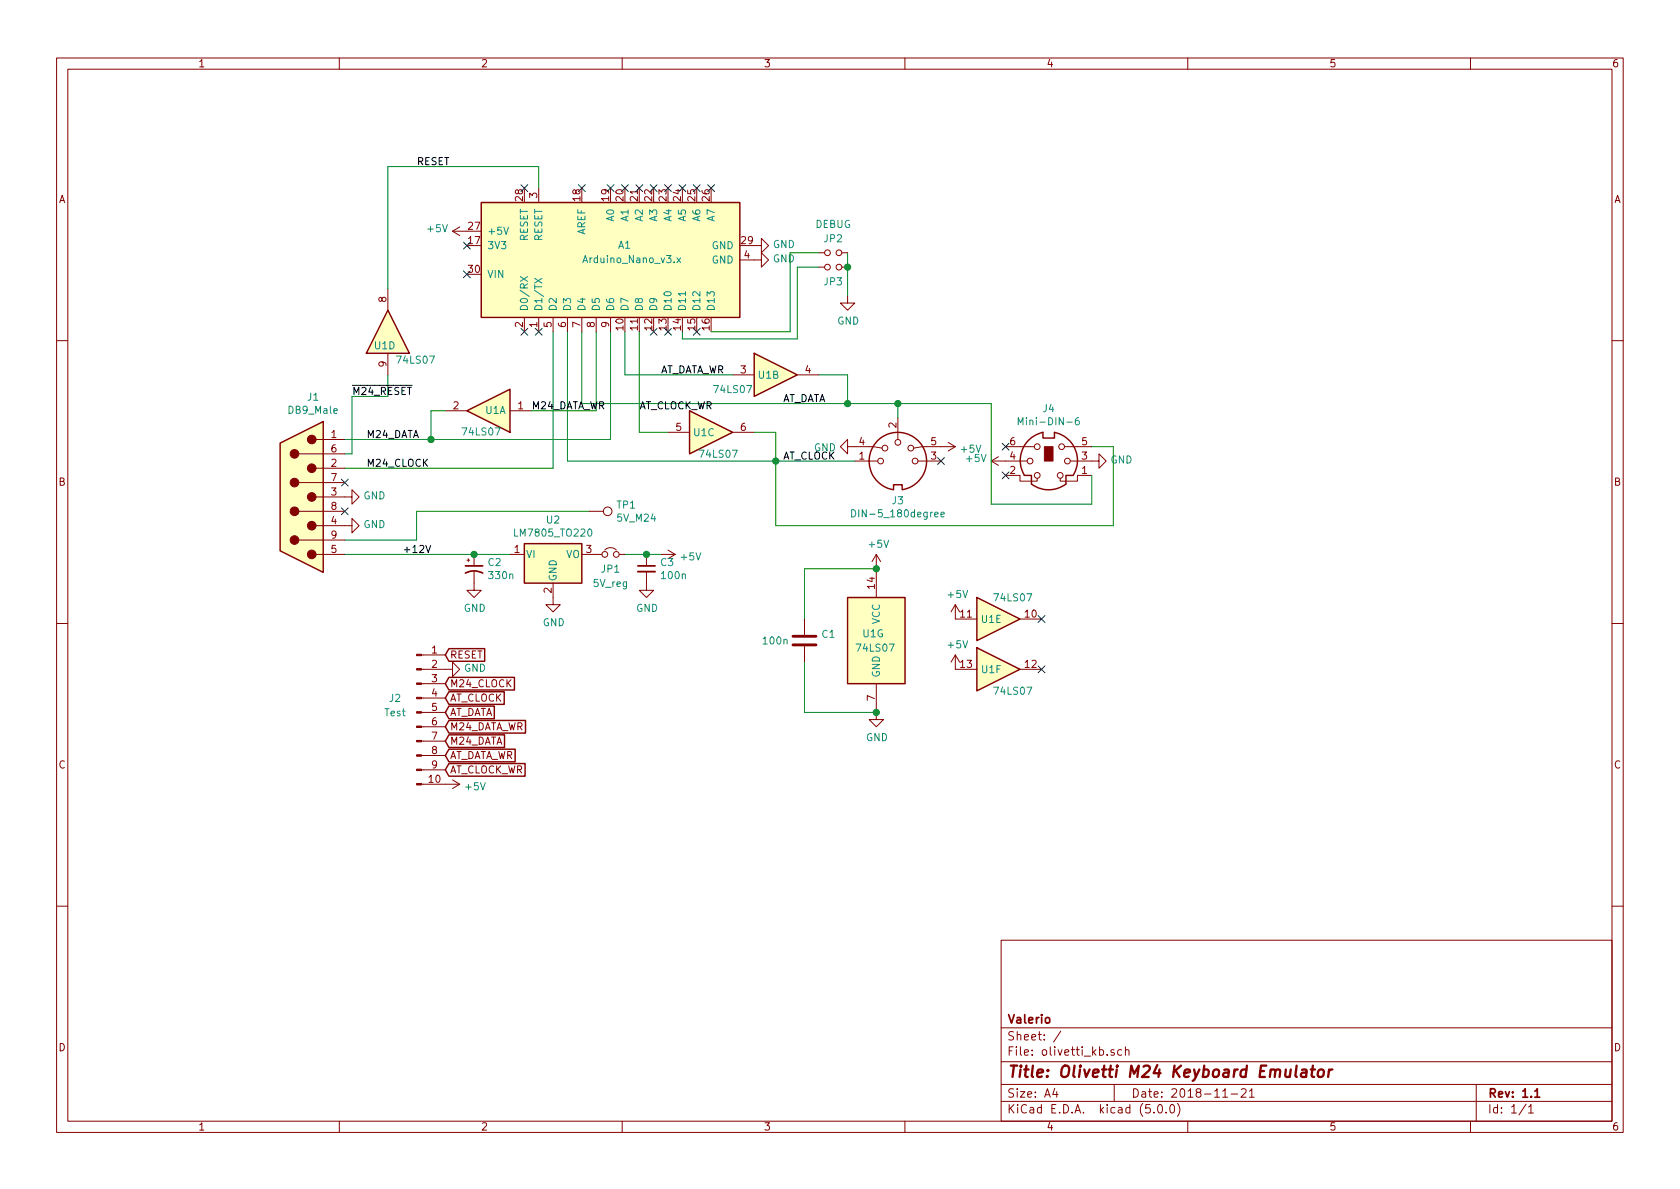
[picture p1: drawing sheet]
<svg xmlns="http://www.w3.org/2000/svg" width="297mm" height="210mm" viewBox="0 0 297 210" stroke-linecap="round" stroke-linejoin="round" font-family="sans-serif">
<g fill="none" stroke="#840000" stroke-width=".18">
<path d="M10 10.3h277v189.9h-277zM12 12.2h273v186.1h-273zM60 10.3v1.9M110 10.3v1.9M160 10.3v1.9M210 10.3v1.9M260 10.3v1.9M95.2 33.3v2.5M68.6 51v3.9M80 40.9l1.3 .8M80 40.9h2.5M81.3 40.1l-1.3 .8"/>
<path d="M92.7 56.1v2.6M95.2 56.1v2.6M97.8 56.1v2.6M100.3 56.1v2.6M102.9 56.1v2.6M105.4 56.1v2.6M107.9 56.1v2.6M130.8 46h3.8v-1.3l1.3 1.3-1.3 1.2v-1.2M133.3 43.4h1.3v-1.2l1.3 1.2-1.3 1.3v-1.3M144.8 44.7h1M144.8 47.2h1M148.8 44.7h1.1"/>
<path d="M148.8 47.2h1.1M149.9 52.3v1.3h1.2l-1.2 1.3-1.3-1.3h1.3M10 60.2h2M55.9 77.7h5.1M68.6 62.5v3.8M78.7 72.6h3.8M90.2 72.6h3.8M118.1 76.4h3.8M129.5 76.4h3.8M129.5 66.3h3.8M141 66.3h3.8M149.9 79v-1.3l-1.3 1.3 1.3 1.3v-1.3a27.6 27.6 0 0 1 6.1 .2"/>
<path d="M158.7 73.9v3.8M167.6 78.2l1.3 .8M168.9 79h-5.8l-1.6 .2M168.9 79l-1.3 .8M177.8 79h5.1M188.2 79h4.8M285 60.2h2M52.8 80.3h8.2M52.8 85.3h8.2M52.8 90.4h8.2M52.8 95.5h8.2M55.9 87.9h6.3v-1.3l1.3 1.3-1.3 1.2v-1.2"/>
<path d="M55.9 93h6.3v-1.3l1.3 1.3-1.3 1.2v-1.2M55.9 82.8h5.1M55.9 98h5.1M82.5 99.1h.6M82.8 98.8v.5M83.8 98v2.1M90.2 98h2.5M102.9 98h3.5M104.1 90.4h2.6M106.9 97.3a1.41 1.41 0 0 1 2.1 0M109.5 98h1M114.3 98v2.1"/>
<path d="M116.8 98h2.6M118.1 97.3l1.3 .7M119.4 98l-1.3 .8M151.1 81.5h4.1M154.9 98v7.7M154.9 98l-.7 1.3M154.9 98l.8 1.3M162.3 81.5h4.1M175.3 81.5h6.3M175.3 81.5l1.2 .8M176.5 80.8l-1.2 .7M177.8 84.1h2.5v1h3.1v-.5"/>
<path d="M189.2 81.5h5.1v-1.2l1.3 1.2-1.3 1.3v-1.3M193 84.1h-2.5v1h-3v-.5M10 110.3h2M74.5 118.4h5.5v-1.3l1.3 1.3-1.3 1.2v-1.2M74.5 115.8h4.2M83.8 101.1v3.3h1.3l-1.3 1.3-1.3-1.3h1.3M97.8 103.1v3.8h1.3l-1.3 1.3-1.3-1.3h1.3M114.3 101.1v3.3h1.3l-1.3 1.3-1.3-1.3h1.3M142.2 109.5v2.8M142.2 114.3v2.8M168.9 106.9v2.6h3.8M168.9 115.8v2.6h3.8"/>
<path d="M168.9 106.9l-.8 1.3M168.9 106.9l.8 1.3M168.9 115.8l-.8 1.3M168.9 115.8l.8 1.3M180.3 109.5h3.8M180.3 118.4h3.8M285 110.3h2M74.5 138.7h6.8M74.5 136.1h4.2M74.5 133.6h4.2M74.5 131.1h4.2M74.5 128.5h4.2"/>
<path d="M74.5 126h4.2M74.5 123.4h4.2M74.5 120.9h4.2M80 137.9l1.3 .8M81.3 138.7l-1.3 .7M154.9 120.9v6.3h1.3l-1.3 1.3-1.2-1.3h1.2M10 160.2h2M177 166.3h108v32h-108zM285 160.2h2M60 198.3v1.9M110 198.3v1.9M160 198.3v1.9"/>
<path d="M177 194.8h108M177 191.8h108M177 187.8h108M177 181.8h108M186.5 192.5l-.4 1h1M186.8 193v1M187.6 182.3l-1.3 2M197 185.7l-.4-.1-.2 .2 .1 .2 .5 .2v.3h-.6M197 191.8v3M198.3 185.7l-.4-.1-.3 .3 .1 .6 .2 .1 .4-.1M199 185.7l.2-.1 .3 .1 .1 .9M199 185.1v1.5"/>
<path d="M204 196.7v.1M204.8 195.5l.4-.2a.94 .94 0 0 1 0 1.5 .79 .79 0 0 1-.4-1.3zM206.2 196.7v.1M207 195.4l.3-.1a.94 .94 0 0 1 0 1.5 .82 .82 0 0 1-.3-1.4zM208.2 195.1a1.71 1.71 0 0 1 0 2.3M210 198.3v1.9M216.2 193l.4-.5v1.5M216.2 194h.8M217.7 193.5h1.1M219.5 192.7l.2-.2h.3l.3 .2v.3v.2l-.9 .8h.9M220.9 193l.4-.5v1.5M220.9 194h.9"/>
<path d="M260 198.3v1.9M261 191.8v6.5M269.8 195.2l-1.2 2M270.3 195.8l.4-.5v1.5M270.3 196.8h.8"/>
<circle cx="146.3" cy="44.7" r=".51"/>
<circle cx="146.3" cy="47.2" r=".51"/>
<circle cx="148.3" cy="44.7" r=".51"/>
<circle cx="148.3" cy="47.2" r=".51"/>
<circle cx="156.5" cy="79.2" r=".51"/>
<circle cx="158.8" cy="78.2" r=".51"/>
<circle cx="161" cy="79.2" r=".51"/>
<circle cx="183.4" cy="79" r=".51"/>
<circle cx="187.7" cy="79" r=".51"/>
<circle cx="106.9" cy="98" r=".51"/>
<circle cx="107.4" cy="90.4" r=".76"/>
<circle cx="109" cy="98" r=".51"/>
<circle cx="155.7" cy="81.5" r=".51"/>
<circle cx="161.8" cy="81.5" r=".51"/>
<circle cx="182.1" cy="81.5" r=".51"/>
<circle cx="183.4" cy="84.1" r=".51"/>
<circle cx="187.5" cy="84.1" r=".51"/>
<circle cx="188.7" cy="81.5" r=".51"/>
</g>
<path d="M82.3 101.3a3.2 3.2 0 0 1 3 0M82.3 100.1h3M112.8 100.1h3M271.4 193l.4-.5v1.5M271.4 194h.8" fill="none" stroke="#840000" stroke-width=".3"/>
<path d="M229.3 188.4l-.3 1.8 .3 .2M230.2 189.2h.8l-.1 1.2M231 189.6l-.6 .1a.4 .4 0 0 0-.4 .3 .4 .4 0 0 0 .3 .4l.6-.1M231.7 189.1h.8M232.1 188.4l-.2 1.8 .1 .1 .4 .1M233.2 189.3a.51 .51 0 0 1 .5-.2 .51 .51 0 0 1 .4 .4l-.1 .6a.54 .54 0 0 1-.5 .4 .54 .54 0 0 1-.5-.4zM235 189.1l-.2 1.3M235.6 189.1a.55 .55 0 0 0-.7 .4" fill="none" stroke="#840000" stroke-width=".41"/>
<g fill="#ffffc2" stroke="#ffffc2" stroke-width=".18">
<path d="M49.5 78.4l7.6-3.9v26.7l-7.6-3.8z"/>
<path d="M85.1 35.8h45.7v20.3h-45.7z"/>
<path d="M82.5 72.6l7.7-3.8v7.6z"/>
<path d="M121.9 72.6l7.6 3.8-7.6 3.9z"/>
<path d="M133.3 62.5l7.7 3.8-7.7 3.8z"/>
<path d="M68.6 54.9l3.8 7.6h-7.6z"/>
<path d="M172.7 105.7l7.6 3.8-7.6 3.8z"/>
<path d="M172.7 114.5l7.6 3.9-7.6 3.8z"/>
<path d="M149.9 105.7h10.1v15.2h-10.1z"/>
<path d="M92.7 96.1h10.2v7h-10.2z"/>
</g>
<g fill="none" stroke="#840000" stroke-width=".25">
<path d="M85.1 35.8h45.7v20.3h-45.7zM68.6 54.9l3.8 7.6h-7.6zM49.5 78.4l7.6-3.9v26.7l-7.6-3.8zM82.5 72.6l7.7-3.8v7.6zM121.9 72.6l7.6 3.8-7.6 3.9zM133.3 62.5l7.7 3.8-7.7 3.8zM92.7 96.1h10.2v7h-10.2zM158 86.6a5.1 5.1 0 0 1-3.5-7.8 5.1 5.1 0 0 1 8.5 0 5.1 5.1 0 0 1-3.5 7.8M158 86.5v-.8h1.5v.8M181.1 84.1h1.3v1.5a5.1 5.1 0 0 0 6.1 0v-1.5h1.2a5 5 0 0 0-3.3-7.6v1h-2v-1.1a5.1 5.1 0 0 0-3.3 7.7M79.4 114.7h6.3v2.2h-6.3l-.7-1.1zM79.4 119.8h11.6v2.2h-11.6l-.7-1.1z"/>
<path d="M149.9 105.7h10.1v15.2h-10.1zM172.7 105.7l7.6 3.8-7.6 3.8zM172.7 114.5l7.6 3.9-7.6 3.8zM79.4 122.3h9.8v2.3h-9.8l-.7-1.2zM79.4 124.9h8v2.2h-8l-.7-1.1zM79.4 127.4h13.5v2.2h-13.5l-.7-1.1zM79.4 129.9h9.8v2.3h-9.8l-.7-1.1zM79.4 132.5h11.7v2.2h-11.7l-.7-1.1zM79.4 135h13.4v2.3h-13.4l-.7-1.2z"/>
</g>
<g fill="#840000" stroke="#840000" stroke-width=".18">
<path d="M73.7 138.6h.8v.2h-.8z"/>
<path d="M73.7 136h.8v.3h-.8z"/>
<path d="M73.7 133.5h.8v.2h-.8z"/>
<path d="M73.7 130.9h.8v.3h-.8z"/>
<path d="M73.7 128.4h.8v.2h-.8z"/>
<path d="M73.7 125.9h.8v.2h-.8z"/>
<path d="M73.7 123.3h.8v.3h-.8z"/>
<path d="M73.7 120.8h.8v.2h-.8z"/>
<path d="M73.7 118.2h.8v.3h-.8z"/>
<path d="M73.7 115.7h.8v.2h-.8z"/>
<path d="M184.7 79h1.5v2.5h-1.5z"/>
<circle cx="55.1" cy="77.7" r=".76"/>
<circle cx="55.1" cy="82.8" r=".76"/>
<circle cx="55.1" cy="87.9" r=".76"/>
<circle cx="55.1" cy="93" r=".76"/>
<circle cx="55.1" cy="98" r=".76"/>
<circle cx="52.1" cy="80.3" r=".76"/>
<circle cx="52.1" cy="85.3" r=".76"/>
<circle cx="52.1" cy="90.4" r=".76"/>
<circle cx="52.1" cy="95.5" r=".76"/>
</g>
<path d="M89.1 40.2l.4 1.2 .4-1.2M92 48.9l1.3 .9M93.3 48.9l-1.3 .9M94.5 49.2l1.3 .9M95.8 49.2l-1.3 .9M119.7 45.6l.6 .9M120.3 45.6l-.6 .9M121.2 51.6v.7M180 75.1v-1.2l.4 .9 .5-.9v1.2M190.7 73.9h-.2a.79 .79 0 0 0-.1 1.2h.3l.2-.5-.3-.3h-.2l-.3 .3M150.6 90.1a.64 .64 0 0 1 .7 .7 .64 .64 0 0 1-.7 .6zM166.4 91l.6-.1-.1-.3h-.4l-.1 .1v.7h.5" fill="none" stroke="#008484" stroke-width=".18"/>
<g fill="none" stroke="#008400" stroke-width=".18">
<path d="M95.2 33.3v-3.8h-26.6v21.5M97.8 58.7v24.1h-36.8M100.3 58.7v22.8h50.8M102.9 58.7v12.7h72.4v17.7h17.7v-5M105.4 58.7v13.9h-11.4M107.9 58.7v19h-46.9M110.5 58.7v7.6h19M113 58.7v17.7h5.1M144.8 44.7h-5.1v14h-14M144.8 47.2h-3.8v12.7h-20.4v-1.2M149.9 44.7v7.6M68.6 66.3v3.8h-6.4v10.2h-1.2"/>
<path d="M78.7 72.6h-2.5v5.1M133.3 76.4h3.9v16.6h59.6v-14h-3.8M144.8 66.3h5.1v5.1M158.7 71.4v2.5M61 98h29.2M104.1 90.4h-30.4v5.1h-12.7M110.5 98h6.3M142.2 117.1v8.9h12.7M154.9 100.6h-12.7v8.9"/>
</g>
<g fill="#008400" stroke="#008400" stroke-width=".25">
<circle cx="76.2" cy="77.7" r=".51"/>
<circle cx="137.2" cy="81.5" r=".51"/>
<circle cx="154.9" cy="100.6" r=".51"/>
<circle cx="154.9" cy="126" r=".51"/>
<circle cx="149.9" cy="71.4" r=".51"/>
<circle cx="149.9" cy="47.2" r=".51"/>
<circle cx="158.8" cy="71.4" r=".51"/>
<circle cx="83.8" cy="98" r=".51"/>
<circle cx="114.3" cy="98" r=".51"/>
</g>
<g fill="none" stroke="#000084" stroke-width=".18">
<path d="M92.1 32.7l1.2 1.2M93.3 32.7l-1.2 1.2M102.3 32.7l1.2 1.2M103.5 32.7l-1.2 1.2M107.3 32.7l1.3 1.2M108.6 32.7l-1.3 1.2M109.9 32.7l1.2 1.2M111.1 32.7l-1.2 1.2M112.4 32.7l1.2 1.2M113.6 32.7l-1.2 1.2M115 32.7l1.2 1.2M116.2 32.7l-1.2 1.2"/>
<path d="M117.5 32.7l1.2 1.2M118.7 32.7l-1.2 1.2M120 32.7l1.3 1.2M121.3 32.7l-1.3 1.2M122.6 32.7l1.2 1.2M123.8 32.7l-1.2 1.2M125.1 32.7l1.2 1.2M126.3 32.7l-1.2 1.2M81.9 42.8l1.3 1.2M81.9 47.9l1.3 1.2M83.2 42.8l-1.3 1.2M83.2 47.9l-1.3 1.2"/>
<path d="M92.1 58.1l1.2 1.2M93.3 58.1l-1.2 1.2M94.6 58.1l1.3 1.2M95.9 58.1l-1.3 1.2M115 58.1l1.2 1.2M116.2 58.1l-1.2 1.2M117.5 58.1l1.2 1.2M118.7 58.1l-1.2 1.2M122.6 58.1l1.2 1.2M123.8 58.1l-1.2 1.2M177.2 78.4l1.2 1.2M178.4 78.4l-1.2 1.2"/>
<path d="M60.4 84.7l1.2 1.2M60.4 89.8l1.2 1.2M61.6 84.7l-1.2 1.2M61.6 89.8l-1.2 1.2M165.8 80.9l1.2 1.2M167 80.9l-1.2 1.2M177.2 83.5l1.2 1.2M178.4 83.5l-1.2 1.2M183.5 108.9l1.3 1.2M183.5 117.7l1.3 1.3M184.8 108.9l-1.3 1.2M184.8 117.7l-1.3 1.3"/>
</g>
<path d="M140.2 114h4.1M140.2 112.5h4.1" fill="none" stroke="#840000" stroke-width=".51"/>
<path d="M75.3 96.4l.4 1.3 .4-1.3" fill="none" stroke="#000" stroke-width=".18"/>
<path d="M112.8 101.1h3" fill="none" stroke="#840000" stroke-width=".33"/>
<text font-size="2.8" fill="#840000" x="178" y="190.5">Title: Olivetti M24 Keyboard Emulator</text>
<g font-size="2.1" fill="#840000">
<text x="178" y="184">Sheet: /</text>
<text x="178" y="181">Valerio</text>
<text x="178" y="186.7">File: olivetti_kb.sch</text>
<text x="178" y="196.9">KiCad E.D.A. kicad (5.0.0)</text>
<text x="178" y="194.1">Size: A4</text>
<text x="200" y="194.1">Date: 2018-11-21</text>
<text x="263" y="194.1">Rev: 1.1</text>
<text x="263" y="196.9">Id: 1/1</text>
</g>
<g font-size="1.8" fill="#840000">
<text x="35" y="11.9">1</text>
<text x="85" y="11.9">2</text>
<text x="135" y="11.9">3</text>
<text x="185" y="11.9">4</text>
<text x="235" y="11.9">5</text>
<text x="285" y="11.9">6</text>
<text x="10.4" y="35.9">A</text>
<text x="92.5" y="35.5" transform="rotate(-90 92.5 35.5)">28</text>
<text x="95" y="35" transform="rotate(-90 95 35)">3</text>
<text x="102.6" y="35.5" transform="rotate(-90 102.6 35.5)">18</text>
<text x="107.7" y="35.5" transform="rotate(-90 107.7 35.5)">19</text>
<text x="110.2" y="35.5" transform="rotate(-90 110.2 35.5)">20</text>
<text x="112.8" y="35.5" transform="rotate(-90 112.8 35.5)">21</text>
<text x="115.3" y="35.5" transform="rotate(-90 115.3 35.5)">22</text>
<text x="117.9" y="35.5" transform="rotate(-90 117.9 35.5)">23</text>
<text x="120.4" y="35.5" transform="rotate(-90 120.4 35.5)">24</text>
<text x="122.9" y="35.5" transform="rotate(-90 122.9 35.5)">25</text>
<text x="125.5" y="35.5" transform="rotate(-90 125.5 35.5)">26</text>
<text x="285.4" y="35.9">A</text>
<text x="82.9" y="40.6">27</text>
<text x="82.9" y="43.2">17</text>
<text x="131.1" y="43.2">29</text>
<text x="131.6" y="45.7">4</text>
<text x="68.3" y="53.4" transform="rotate(-90 68.3 53.4)">8</text>
<text x="82.9" y="48.3">30</text>
<text x="92.5" y="57.9" transform="rotate(-90 92.5 57.9)">2</text>
<text x="95" y="57.9" transform="rotate(-90 95 57.9)">1</text>
<text x="97.5" y="57.9" transform="rotate(-90 97.5 57.9)">5</text>
<text x="100.1" y="57.9" transform="rotate(-90 100.1 57.9)">6</text>
<text x="102.6" y="57.9" transform="rotate(-90 102.6 57.9)">7</text>
<text x="105.2" y="57.9" transform="rotate(-90 105.2 57.9)">8</text>
<text x="107.7" y="57.9" transform="rotate(-90 107.7 57.9)">9</text>
<text x="110.2" y="58.4" transform="rotate(-90 110.2 58.4)">10</text>
<text x="112.8" y="58.4" transform="rotate(-90 112.8 58.4)">11</text>
<text x="115.3" y="58.4" transform="rotate(-90 115.3 58.4)">12</text>
<text x="117.9" y="58.4" transform="rotate(-90 117.9 58.4)">13</text>
<text x="120.4" y="58.4" transform="rotate(-90 120.4 58.4)">14</text>
<text x="122.9" y="58.4" transform="rotate(-90 122.9 58.4)">15</text>
<text x="125.5" y="58.4" transform="rotate(-90 125.5 58.4)">16</text>
<text x="68.3" y="64.9" transform="rotate(-90 68.3 64.9)">9</text>
<text x="131" y="66">3</text>
<text x="142.4" y="66">4</text>
<text x="58.6" y="77.5">1</text>
<text x="80.2" y="72.4">2</text>
<text x="91.6" y="72.4">1</text>
<text x="119.5" y="76.2">5</text>
<text x="131" y="76.2">6</text>
<text x="158.5" y="75.7" transform="rotate(-90 158.5 75.7)">2</text>
<text x="58.6" y="82.5">2</text>
<text x="58.6" y="80">6</text>
<text x="151.9" y="81.3">1</text>
<text x="151.9" y="78.7">4</text>
<text x="164.6" y="81.3">3</text>
<text x="164.6" y="78.7">5</text>
<text x="178.6" y="83.8">2</text>
<text x="178.6" y="81.3">4</text>
<text x="178.6" y="78.7">6</text>
<text x="191.3" y="83.8">1</text>
<text x="191.3" y="81.3">3</text>
<text x="191.3" y="78.7">5</text>
<text x="10.4" y="85.9">B</text>
<text x="58.6" y="87.6">3</text>
<text x="58.6" y="85.1">7</text>
<text x="285.4" y="85.9">B</text>
<text x="58.6" y="92.7">4</text>
<text x="58.6" y="90.2">8</text>
<text x="58.6" y="95.2">9</text>
<text x="58.6" y="97.8">5</text>
<text x="91" y="97.8">1</text>
<text x="103.7" y="97.8">3</text>
<text x="97.5" y="104.9" transform="rotate(-90 97.5 104.9)">2</text>
<text x="154.7" y="104.1" transform="rotate(-90 154.7 104.1)">14</text>
<text x="169.8" y="109.2">11</text>
<text x="181.3" y="109.2">10</text>
<text x="76.4" y="115.6">1</text>
<text x="76.4" y="118.1">2</text>
<text x="79.5" y="116.5">RESET</text>
<text x="169.8" y="118.1">13</text>
<text x="181.3" y="118.1">12</text>
<text x="76.4" y="120.6">3</text>
<text x="76.4" y="123.2">4</text>
<text x="76.4" y="125.7">5</text>
<text x="79.5" y="121.5">M24_CLOCK</text>
<text x="79.5" y="124.1">AT_CLOCK</text>
<text x="154.7" y="123.9" transform="rotate(-90 154.7 123.9)">7</text>
<text x="76.4" y="128.3">6</text>
<text x="76.4" y="130.8">7</text>
<text x="79.5" y="126.6">AT_DATA</text>
<text x="79.5" y="129.2">M24_DATA_WR</text>
<text x="79.5" y="131.7">M24_DATA</text>
<text x="10.4" y="135.9">C</text>
<text x="76.4" y="133.3">8</text>
<text x="76.4" y="135.9">9</text>
<text x="79.5" y="134.2">AT_DATA_WR</text>
<text x="79.5" y="136.8">AT_CLOCK_WR</text>
<text x="285.4" y="135.9">C</text>
<text x="75.9" y="138.4">10</text>
<text x="10.4" y="185.9">D</text>
<text x="285.4" y="185.9">D</text>
<text x="35" y="199.9">1</text>
<text x="85" y="199.9">2</text>
<text x="135" y="199.9">3</text>
<text x="185" y="199.9">4</text>
<text x="235" y="199.9">5</text>
<text x="285" y="199.9">6</text>
</g>
<g font-size="1.8">
<text x="73.7" y="29.2">RESET</text>
<text x="62.2" y="69.8">M24_RESET</text>
<text x="116.8" y="66">AT_DATA_WR</text>
<text x="138.4" y="71.1">AT_DATA</text>
<text x="64.8" y="77.5">M24_DATA</text>
<text x="94" y="72.4">M24_DATA_WR</text>
<text x="113" y="72.4">AT_CLOCK_WR</text>
<text x="64.8" y="82.5">M24_CLOCK</text>
<text x="138.4" y="81.3">AT_CLOCK</text>
<text x="71.1" y="97.8">+12V</text>
</g>
<g font-size="1.8" fill="#008484">
<text x="75.7" y="41.1">+5V</text>
<text x="86.1" y="41.5">+5V</text>
<text x="103.5" y="41.7" transform="rotate(-90 103.5 41.7)">AREF</text>
<text x="108.6" y="39.1" transform="rotate(-90 108.6 39.1)">A0</text>
<text x="111.1" y="39.1" transform="rotate(-90 111.1 39.1)">A1</text>
<text x="113.7" y="39.1" transform="rotate(-90 113.7 39.1)">A2</text>
<text x="116.2" y="39.1" transform="rotate(-90 116.2 39.1)">A3</text>
<text x="118.7" y="39.1" transform="rotate(-90 118.7 39.1)">A4</text>
<text x="121.3" y="39.1" transform="rotate(-90 121.3 39.1)">A5</text>
<text x="123.8" y="39.1" transform="rotate(-90 123.8 39.1)">A6</text>
<text x="126.4" y="39.1" transform="rotate(-90 126.4 39.1)">A7</text>
<text x="144.1" y="40.3">DEBUG</text>
<text x="86.1" y="44.1">3V3</text>
<text x="93.3" y="42.7" transform="rotate(-90 93.3 42.7)">RESET</text>
<text x="95.9" y="42.7" transform="rotate(-90 95.9 42.7)">RESET</text>
<text x="103.4" y="46.5">Arduino_Nano_v3.x</text>
<text x="109.3" y="44">A1</text>
<text x="125.9" y="44.1">GND</text>
<text x="125.9" y="46.6">GND</text>
<text x="136.7" y="43.9">GND</text>
<text x="136.7" y="46.4">GND</text>
<text x="145.7" y="42.8">JP2</text>
<text x="86.1" y="49.1">VIN</text>
<text x="145.7" y="50.5">JP3</text>
<text x="93.3" y="55.1" transform="rotate(-90 93.3 55.1)">D0/RX</text>
<text x="95.9" y="55.1" transform="rotate(-90 95.9 55.1)">D1/TX</text>
<text x="98.4" y="55.1" transform="rotate(-90 98.4 55.1)">D2</text>
<text x="101" y="55.1" transform="rotate(-90 101 55.1)">D3</text>
<text x="103.5" y="55.1" transform="rotate(-90 103.5 55.1)">D4</text>
<text x="106" y="55.1" transform="rotate(-90 106 55.1)">D5</text>
<text x="108.6" y="55.1" transform="rotate(-90 108.6 55.1)">D6</text>
<text x="111.1" y="55.1" transform="rotate(-90 111.1 55.1)">D7</text>
<text x="113.7" y="55.1" transform="rotate(-90 113.7 55.1)">D8</text>
<text x="116.2" y="55.1" transform="rotate(-90 116.2 55.1)">D9</text>
<text x="118.7" y="55.1" transform="rotate(-90 118.7 55.1)">D10</text>
<text x="121.3" y="55.1" transform="rotate(-90 121.3 55.1)">D11</text>
<text x="123.8" y="55.1" transform="rotate(-90 123.8 55.1)">D12</text>
<text x="126.4" y="55.1" transform="rotate(-90 126.4 55.1)">D13</text>
<text x="148" y="57.4">GND</text>
<text x="66.3" y="61.8">U1D</text>
<text x="70.4" y="64.3">74LS07</text>
<text x="54.4" y="70.9">J1</text>
<text x="126.4" y="69.5">74LS07</text>
<text x="134.1" y="67">U1B</text>
<text x="51.1" y="73.2">DB9_Male</text>
<text x="82" y="77">74LS07</text>
<text x="85.9" y="73.2">U1A</text>
<text x="122.7" y="77.1">U1C</text>
<text x="181.1" y="75.2">Mini-DIN-6</text>
<text x="184.5" y="72.9">J4</text>
<text x="123.9" y="80.9">74LS07</text>
<text x="143.9" y="79.8">GND</text>
<text x="170" y="80.1">+5V</text>
<text x="170.9" y="81.7">+5V</text>
<text x="196.3" y="82">GND</text>
<text x="64.3" y="88.3">GND</text>
<text x="109.1" y="89.9">TP1</text>
<text x="157.8" y="89.2">J3</text>
<text x="64.3" y="93.4">GND</text>
<text x="91.4" y="94.9">LM7805_TO220</text>
<text x="96.7" y="92.6">U2</text>
<text x="109.3" y="92.2">5V_M24</text>
<text x="151.6" y="91.5">DIN-5_180degree</text>
<text x="86.3" y="100.1">C2</text>
<text x="93" y="98.7">VI</text>
<text x="100.1" y="98.7">VO</text>
<text x="106.4" y="101.3">JP1</text>
<text x="116.8" y="100.1">C3</text>
<text x="120.5" y="99.1">+5V</text>
<text x="153.7" y="96.9">+5V</text>
<text x="86.6" y="102.4">330n</text>
<text x="98.4" y="102.9" transform="rotate(-90 98.4 102.9)">GND</text>
<text x="105" y="103.8">5V_reg</text>
<text x="117.1" y="102.4">100n</text>
<text x="167.7" y="105.8">+5V</text>
<text x="176" y="106.3">74LS07</text>
<text x="82" y="108.2">GND</text>
<text x="96" y="110.7">GND</text>
<text x="112.5" y="108.2">GND</text>
<text x="135.1" y="114">100n</text>
<text x="145.4" y="112.8">C1</text>
<text x="152.6" y="112.7">U1G</text>
<text x="155.6" y="110.4" transform="rotate(-90 155.6 110.4)">VCC</text>
<text x="173.6" y="110.2">U1E</text>
<text x="82" y="118.8">GND</text>
<text x="151.6" y="115.2">74LS07</text>
<text x="155.6" y="119.9" transform="rotate(-90 155.6 119.9)">GND</text>
<text x="167.7" y="114.6">+5V</text>
<text x="173.6" y="119">U1F</text>
<text x="68.9" y="124.1">J2</text>
<text x="176" y="122.9">74LS07</text>
<text x="68" y="126.7">Test</text>
<text x="153.1" y="131.1">GND</text>
<text x="82.4" y="139.7">+5V</text>
</g>
</svg>
